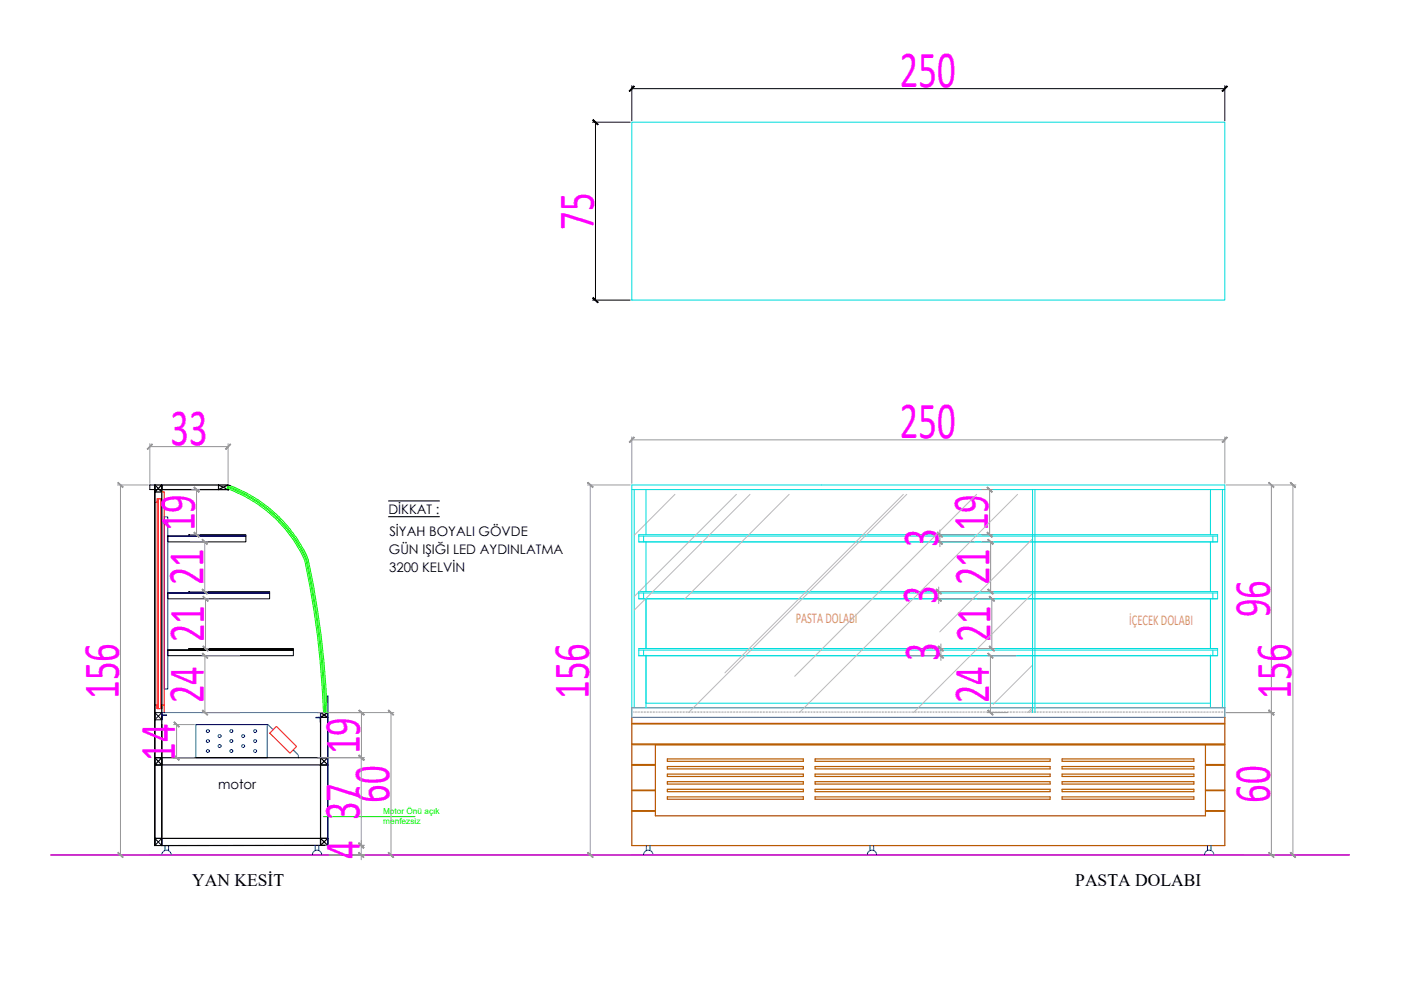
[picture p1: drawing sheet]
<svg xmlns="http://www.w3.org/2000/svg" width="297mm" height="210mm" viewBox="0 0 297 210" stroke-linecap="round" stroke-linejoin="round" font-family="sans-serif">
<!-- layer: 0 -->
<g fill="none" stroke="#000" stroke-width=".21">
<path d="M134 18.2v7.4M134 18.8h125.7M259.7 18.2v7.4M125.6 25.9h8M126.3 25.9v37.7M125.6 63.6h8M32.8 102.8h-1v1h16.6M35.6 113.7h16.5v1.2h-16.5zM35.6 113.7h16.5M40.1 113.4h12v.3h-12zM46.3 102.8v1M48.4 103.7v.3"/>
<path d="M48.4 102.8l.5 .2M82.4 106.2h10.8M82.4 109.6h10.8M35.6 137.8h26.6h-26.6M35.6 137.8h26.6v1.2h-26.6zM35.6 125.7h21.6v1.3h-21.6zM35.6 125.7h21.6M40.1 137.5h22.1v.3h-22.1zM40.1 125.4h17.1v.3h-17.1zM32.8 151.1h1.5v1.5h-1.5zM32.8 151.1l1.5 1.5M34.3 151.1l-1.5 1.5"/>
<path d="M68 151.1v11.1M69.5 151.1v11.1M32.8 177.8l1.5 1.5M34.3 177.8l-1.5 1.5h1.5v-1.5h-1.5v1.5M10.8 181.3h275.3"/>
</g>
<!-- layer: OLCULENEDIRME -->
<path d="M10.8 181.3h275.3" fill="none" stroke="#f0f" stroke-width=".25"/>
<!-- layer: PROFIL -->
<path d="M32.8 104.3v-1.5h1.5v1.5h-1.5l1.5-1.5v76.5l34.6-.1M34.3 104.3l-1.5-1.5v76.5M48.4 102.8l-2.1 1h2.1v-1h-2.1v1h-12v-1h12l2.1 1M68 152.1h1.5v8.6h-1.5zM68 151.1l1.5 1M69.5 151.1l-1.5 1h1.5v-1h-1.5v1M34.3 160.7l-1.5 1.5h1.5v-1.5h-1.5v1.5h36.7v17M34.3 162.2l-1.5-1.5h36.7l-1.5 1.5h1.5v-1.5h-1.5v18.5v-1.4h1.5v1.4h-1.5l1.5-1.4h-36.7M68 160.7l1.5 1.5v17M68 177.8l1.5 1.4" fill="none" stroke="#000" stroke-width=".25"/>
<!-- layer: 0 -->
<g fill="none" stroke="#00f" stroke-width=".21">
<path d="M34.8 109.6h.8v36.5h-.8zM35.6 113.7h16.5M35.6 125.7h21.6M34.3 151.6h1l-.9 .1v.9h-.1zM35.3 151.6h-1v-.5h33.7v1l-.5-.1M41.5 153.6h15.2v7.1h-15.2zM41.5 153.6h15.3l1.1 1.1M62.2 159l1.1 1.1v.6M66.9 152.1h1.1v1l-.1-.9zM69.5 151.1v-3.5v31.6M35 179.3v1M35.7 179.3v1"/>
<path d="M66.8 179.3v1M67.6 179.3v1M137 179.3v1M137.8 179.3v1M184.5 179.3v1M185.2 179.3v1M256 179.3v1M256.8 179.3v1M34.3 181.3a.99 .99 0 0 1 1-1 .99 .99 0 0 1 1 1M66.2 181.3a.99 .99 0 0 1 1-1 .99 .99 0 0 1 1 1M136.5 181.3a.99 .99 0 0 1 .9-1 .99 .99 0 0 1 1 1M183.9 181.3a.99 .99 0 0 1 1-1 .99 .99 0 0 1 1 1"/>
<path d="M255.4 181.3a.99 .99 0 0 1 1-1 .99 .99 0 0 1 1 1"/>
<circle cx="44.1" cy="155" r=".32"/>
<circle cx="44.1" cy="157.1" r=".32"/>
<circle cx="44.1" cy="159.2" r=".32"/>
<circle cx="46.6" cy="156.1" r=".32"/>
<circle cx="46.6" cy="158.2" r=".32"/>
<circle cx="49.1" cy="157.1" r=".32"/>
<circle cx="49.1" cy="155" r=".32"/>
<circle cx="49.1" cy="159.2" r=".32"/>
<circle cx="51.6" cy="156.1" r=".32"/>
<circle cx="51.6" cy="158.2" r=".32"/>
<circle cx="54.1" cy="155" r=".32"/>
<circle cx="54.1" cy="157.1" r=".32"/>
<circle cx="54.1" cy="159.2" r=".32"/>
</g>
<path d="M33.3 106.5v43.7v-.7h-.5h.5v.7h1h-1M33.6 105.7v44.5M34.1 105.7v44.5M34.3 105.7h-1v.8h-.5h.5v-.8h1v.8h.5h-.5M34.3 104.3h.5v46.8M34.3 149.5h.5M58.6 154l4.3 4.3-1.4 1.4-4.3-4.3z" fill="none" stroke="#f00" stroke-width=".21"/>
<path d="M34.3 106.5v43.7M48.1 103.6a28.3 28.3 0 0 1 16.5 15.2M48.2 103.3a28.9 28.9 0 0 1 16.4 14.7M48.2 103.1a29.1 29.1 0 0 1 16.6 14.8M48.3 102.8a29.4 29.4 0 0 1 16.7 15M64.6 118l.1 .2a166.5 166.5 0 0 1 4.1 32.9M64.6 118.8a182.6 182.6 0 0 1 4 32.3M64.7 117.9l.3 .8M65 117.8l.3 .8M65.1 118.7a183.4 183.4 0 0 1 4 32.4M65.3 118.6a179.2 179.2 0 0 1 4.1 32.5M68.6 173.1h19.4" fill="none" stroke="#0f0" stroke-width=".21"/>
<!-- layer: t_olcu -->
<g fill="none" stroke="#989898" stroke-width=".21">
<path d="M31.8 94.1v8.4M31.8 94.7h16.6M48.4 94.1v8.4M134 92.6v9.9M134 93.3h125.7M259.7 92.6v9.9M24.9 102.8h6.5M25.5 102.8v78.5M40.4 114.9h3.6M40.4 113.4h1.9M40.7 103.8h1.6M41.7 103.8v9.6"/>
<path d="M43.4 114.9v10.5M124.6 102.8h9M125.2 102.8v78.5M198.6 114.9h8M198.6 113.4h8M199.3 112.4v3.5M208.1 114.9h2.5M208.1 113.4h2.4M208.1 103.8h2.4M209.8 103.8v9.6M210 114.9v10.5M260 102.8h10.2"/>
<path d="M269.6 102.8v78.5M270.3 102.8h4.5M274.1 102.8v78.5M40.4 125.4h3.6M42.9 139h7.9M43.4 139v12.1M43.6 127v10.5M43.8 137.5h.4M43.8 127h.4M193.1 139h7M193.1 137.5h7M198.4 127h8.2"/>
<path d="M198.4 125.4h8.2M199 124.5v3.5M199.5 136.5v3.5M207.2 137.5h3.7M207.2 127h3.7M208.1 125.4h2.5M209.4 139h6M210 139v12.1M210.3 127v10.5M36.8 153.6h4.4M37.4 153.6v7.1M42.9 151.1h7.9"/>
<path d="M67.4 151.1h16.1M76.6 151.1v9.6M82.9 151.1v30.2M209.4 151.1h4.2M260 151.1h10.2M36.8 160.7h4.4M67.4 160.7h9.9M69.1 179.2h8.1M76.6 178.3v4M76.6 160.7v18.5M24.9 181.3h6.6M69.8 181.3h13.7"/>
<path d="M124.6 181.3h9M264 181.3h10.8"/>
</g>
<!-- layer: 0 -->
<g fill="#989898" stroke="#989898" stroke-width=".21">
<path d="M32.2 94.1l-.9 1.2 1-1zM32.2 94.1l-.9 1.2-.1-.1z"/>
<path d="M47.8 95.2l.1 .1 .9-1.2zM48.8 94.1l.1 .2-1 1z"/>
<path d="M76.1 160.2l1.1 .9-1-1zM76.1 160.2l1.1 .9-.1 .1z"/>
<path d="M76.1 150.7l1 .9h.1zM76.1 150.7l.1-.2 1 1.1z"/>
<path d="M36.9 153.2l1 1 .1-.1zM37 153l1 1.1-1.1-.9z"/>
<path d="M37 160.1l-.1 .1 1.1 .9zM36.9 160.2l1.1 .9-.1 .1z"/>
<path d="M82.3 150.7l1 .9h.2zM82.3 150.7l.1-.2 1.1 1.1z"/>
<path d="M82.3 180.8l1.2 .9-1.1-1zM82.3 180.8l1.2 .9-.2 .1z"/>
<path d="M25 102.4l1 1 .1-.1zM25.1 102.3l1 1-1.1-.9z"/>
<path d="M25.1 180.7l-.1 .1 1.1 .9zM25 180.8l1.1 .9-.1 .1z"/>
<path d="M76 160.2l1 1 .1-.1zM76 160.2l.1-.1 1 1z"/>
<path d="M76.1 178.7l-.1 .1 1.1 .9zM76 178.8l1.1 .9-.1 .1z"/>
<path d="M42.9 138.6l1 1 .1-.1zM42.9 138.6l.1-.1 1 1z"/>
<path d="M42.9 150.7l1.1 .9-1-1.1zM42.9 150.7l1.1 .9h-.1z"/>
<path d="M43.1 136.9l-.1 .2 1.1 .9zM43 137.1l1.1 .9-.1 .1z"/>
<path d="M43 126.5l1 1 .1-.1zM43 126.5l.1-.1 1 1z"/>
<path d="M42.9 124.9v.1l1.1 .9zM42.9 125l1.1 .9-.1 .1z"/>
<path d="M42.9 114.4l1 1 .1-.1zM42.9 114.4v-.1l1.1 1z"/>
<path d="M41.2 112.8l-.1 .1 1.1 .9zM41.1 112.9l1.1 .9-.1 .1z"/>
<path d="M41.1 103.4l1 1 .1-.1zM41.1 103.4l.1-.1 1 1z"/>
<path d="M76.1 178.7l-.1 .1 1.1 .9zM76 178.8l1.1 .9-.1 .1z"/>
<path d="M76 180.8l1 1 .1-.1zM76 180.8l.1-.1 1 1z"/>
<path d="M124.6 102.4l1 1 .1-.1zM124.6 102.4l.1-.1 1 1z"/>
<path d="M124.6 180.8l1.1 .9-1-1zM124.6 180.8l1.1 .9-.1 .1z"/>
<path d="M269 150.7l1 .9h.1zM269.1 150.5l1 1.1-1.1-.9z"/>
<path d="M269.1 180.7l-.1 .1 1.1 .9zM269 180.8l1.1 .9-.1 .1z"/>
<path d="M269.1 150.5l-.1 .2 1.1 .9zM269 150.7l1.1 .9h-.1z"/>
<path d="M269 102.4l1 1 .1-.1zM269 102.4l.1-.1 1 1z"/>
<path d="M273.6 102.4l1 1 .1-.1zM273.6 102.4l.1-.1 1 1z"/>
<path d="M273.6 180.8l1.1 .9-1-1zM273.6 180.8l1.1 .9-.1 .1z"/>
<path d="M134.4 92.7l-.9 1.1 1-1zM134.4 92.7l-.9 1.1-.1-.1z"/>
<path d="M259.1 93.7l.1 .1 .9-1.1zM260.1 92.7l.1 .1-1 1z"/>
<path d="M209.3 103.4l1 1 .1-.1zM209.3 103.4l.1-.1 1 1z"/>
<path d="M209.4 112.8l-.1 .1 1.1 .9zM209.3 112.9l1.1 .9-.1 .1z"/>
<path d="M198.7 114.4l1 1 .1-.1zM198.7 114.4l.1-.1 1 1z"/>
<path d="M198.8 112.8l-.1 .1 1.1 .9zM198.7 112.9l1.1 .9-.1 .1z"/>
<path d="M209.7 126.5l1 1 .1-.1zM209.7 126.5l.2-.1 .9 1z"/>
<path d="M209.9 136.9l-.2 .2 1.1 .9zM209.7 137.1l1.1 .9-.1 .1z"/>
<path d="M209.4 114.4l1.1 1 .1-.1zM209.4 114.4l.2-.1 1 1z"/>
<path d="M209.6 124.9l-.2 .1 1.2 .9zM209.4 125l1.2 .9-.1 .1z"/>
<path d="M198.6 124.9l-.1 .1 1.1 .9zM198.5 125l1.1 .9-.1 .1z"/>
<path d="M198.5 126.5l1 1 .1-.1zM198.5 126.5l.1-.1 1 1z"/>
<path d="M209.4 138.6l1.1 1v-.1zM209.4 138.6l.2-.1 .9 1z"/>
<path d="M209.4 150.7l1.1 .9-.9-1.1zM209.4 150.7l1.1 .9z"/>
<path d="M199 136.9l-.1 .2 1.1 .9zM198.9 137.1l1.1 .9-.1 .1z"/>
<path d="M198.9 138.6l1 1 .1-.1zM198.9 138.6l.1-.1 1 1z"/>
</g>
<!-- layer: t_tarama -->
<g fill="none" stroke="#bababa" stroke-width=".21">
<path d="M143.1 104.8l-8.6 8.7M156.1 104.8l-21.6 21.7M159 104.8l-24.5 24.6M167.3 104.8l-22.1 22.2M191.5 104.8l-37.8 37.9M192.2 104.8l-46.2 46.3M207.1 104.8l-38.6 38.6M215.7 104.8l-46.2 46.3M218.9 114.3l-19.7 19.7M218.9 125.8l-25.2 25.3M134 151.1h.1M134.4 151.1h.1"/>
<path d="M134.7 151.1h.1M135 151.1h.1M135.3 151.1h.1M135.7 151.1h.1M136 151.1h.1M136.3 151.1h.1M136.6 151.1h.1M136.9 151.1h.1M137.3 151.1h.1M137.6 151.1h.1M137.9 151.1h.1M138.2 151.1h.1"/>
<path d="M138.5 151.1h.1M138.8 151.1h.1M139.2 151.1h.1M139.5 151.1h.1M139.8 151.1h.1M140.1 151.1h.1M140.4 151.1h.1M140.8 151.1h.1M141.1 151.1h.1M141.4 151.1h.1M141.7 151.1h.1M142 151.1h.1"/>
<path d="M142.3 151.1h.1M142.7 151.1h.1M143 151.1h.1M143.3 151.1h.1M143.7 151.1h.1M143.9 151.1h.1M144.3 151.1h.1M144.6 151.1h.1M144.9 151.1h.1M145.2 151.1h.1M145.6 151.1h.1M145.9 151.1h.1"/>
<path d="M146.2 151.1h.1M146.5 151.1h.1M146.8 151.1h.1M147.2 151.1h.1M147.5 151.1h.1M147.8 151.1h.1M148.1 151.1h.1M148.4 151.1h.1M148.7 151.1h.1M149.1 151.1h.1M149.4 151.1h.1M149.7 151.1h.1"/>
<path d="M150 151.1h.1M150.3 151.1h.1M150.7 151.1h.1M151 151.1h.1M151.3 151.1h.1M151.6 151.1h.1M151.9 151.1h.1M152.2 151.1h.1M152.6 151.1h.1M152.9 151.1h.1M153.2 151.1h.1M153.5 151.1h.1"/>
<path d="M153.9 151.1h.1M154.2 151.1h.1M154.5 151.1h.1M154.8 151.1h.1M155.1 151.1h.1M155.5 151.1h.1M155.8 151.1h.1M156.1 151.1h.1M156.4 151.1h.1M156.7 151.1h.1M157 151.1h.1M157.4 151.1h.1"/>
<path d="M157.7 151.1h.1M158 151.1h.1M158.3 151.1h.1M158.6 151.1h.1M159 151.1h.1M159.3 151.1h.1M159.6 151.1h.1M159.9 151.1h.1M160.2 151.1h.1M160.5 151.1h.1M160.9 151.1h.1M161.2 151.1h.1"/>
<path d="M161.5 151.1h.1M161.9 151.1h.1M162.2 151.1h.1M162.5 151.1h.1M162.8 151.1h.1M163.1 151.1h.1M163.4 151.1h.1M163.8 151.1h.1M164.1 151.1h.1M164.4 151.1h.1M164.7 151.1h.1M165 151.1h.1"/>
<path d="M165.4 151.1h.1M165.7 151.1h.1M166 151.1h.1M166.3 151.1h.1M166.6 151.1h.1M166.9 151.1h.1M167.3 151.1h.1M167.6 151.1h.1M167.9 151.1h.1M168.2 151.1h.1M168.5 151.1h.1M168.9 151.1h.1"/>
<path d="M169.2 151.1h.1M169.5 151.1h.1M169.8 151.1h.1M170.2 151.1h.1M170.4 151.1h.1M170.8 151.1h.1M171.1 151.1h.1M171.4 151.1h.1M171.7 151.1h.1M172.1 151.1h.1M172.4 151.1h.1M172.7 151.1h.1"/>
<path d="M173 151.1h.1M173.3 151.1h.1M173.7 151.1h.1M174 151.1h.1M174.3 151.1h.1M174.6 151.1h.1M174.9 151.1h.1M175.2 151.1h.1M175.6 151.1h.1M175.9 151.1h.1M176.2 151.1h.1M176.5 151.1h.1"/>
<path d="M176.8 151.1h.1M177.2 151.1h.1M177.5 151.1h.1M177.8 151.1h.1M178.1 151.1h.1M178.4 151.1h.1M178.7 151.1h.1M179.1 151.1h.1M179.4 151.1h.1M179.7 151.1h.1M180.1 151.1h.1M180.4 151.1h.1"/>
<path d="M180.7 151.1h.1M181 151.1h.1M181.3 151.1h.1M181.6 151.1h.1M182 151.1h.1M182.3 151.1h.1M182.6 151.1h.1M182.9 151.1h.1M183.2 151.1h.1M183.6 151.1h.1M183.9 151.1h.1M184.2 151.1h.1"/>
<path d="M184.5 151.1h.1M184.8 151.1h.1M185.1 151.1h.1M185.5 151.1h.1M185.8 151.1h.1M186.1 151.1h.1M186.4 151.1h.1M186.7 151.1h.1M187.1 151.1h.1M187.4 151.1h.1M187.7 151.1h.1M188 151.1h.1"/>
<path d="M188.4 151.1h.1M188.7 151.1h.1M189 151.1h.1M189.3 151.1h.1M189.6 151.1h.1M189.9 151.1h.1M190.3 151.1h.1M190.6 151.1h.1M190.9 151.1h.1M191.2 151.1h.1M191.5 151.1h.1M191.9 151.1h.1"/>
<path d="M192.2 151.1h.1M192.5 151.1h.1M192.8 151.1h.1M193.1 151.1h.1M193.4 151.1h.1M193.8 151.1h.1M194.1 151.1h.1M194.4 151.1h.1M194.7 151.1h.1M195 151.1h.1M195.4 151.1h.1M195.7 151.1h.1"/>
<path d="M196 151.1h.1M196.3 151.1h.1M196.7 151.1h.1M196.9 151.1h.1M197.3 151.1h.1M197.6 151.1h.1M197.9 151.1h.1M198.3 151.1h.1M198.6 151.1h.1M198.9 151.1h.1M199.2 151.1h.1M199.5 151.1h.1"/>
<path d="M199.8 151.1h.1M200.2 151.1h.1M200.5 151.1h.1M200.8 151.1h.1M201.1 151.1h.1M201.4 151.1h.1M201.8 151.1h.1M202.1 151.1h.1M202.4 151.1h.1M202.7 151.1h.1M203 151.1h.1M203.3 151.1h.1"/>
<path d="M203.7 151.1h.1M204 151.1h.1M204.3 151.1h.1M204.6 151.1h.1M204.9 151.1h.1M205.3 151.1h.1M205.6 151.1h.1M205.9 151.1h.1M206.2 151.1h.1M206.6 151.1h.1M206.9 151.1h.1M207.2 151.1h.1"/>
<path d="M207.5 151.1h.1M207.8 151.1h.1M208.1 151.1h.1M208.5 151.1h.1M208.8 151.1h.1M209.1 151.1h.1M209.4 151.1h.1M209.7 151.1h.1M210.1 151.1h.1M210.4 151.1h.1M210.7 151.1h.1M211 151.1h.1"/>
<path d="M211.3 151.1h.1M211.6 151.1h.1M212 151.1h.1M212.3 151.1h.1M212.6 151.1h.1M213 151.1h.1M213.2 151.1h.1M213.6 151.1h.1M213.9 151.1h.1M214.2 151.1h.1M214.5 151.1h.1M214.9 151.1h.1"/>
<path d="M215.2 151.1h.1M215.5 151.1h.1M215.8 151.1h.1M216.1 151.1h.1M216.5 151.1h.1M216.8 151.1h.1M217.1 151.1h.1M217.4 151.1h.1M217.7 151.1h.1M218 151.1h.1M218.4 151.1h.1M218.7 151.1h.1"/>
<path d="M218.9 150.4l-.7 .7M218.9 141l-8.3 8.4M218.9 150l-1 1.1M219 151.1h.1M219.3 151.1h.1M219.6 151.1h.1M220 151.1h.1M220.3 151.1h.1M220.6 151.1h.1M220.9 151.1h.1M221.2 151.1h.1M221.5 151.1h.1"/>
<path d="M221.9 151.1h.1M222.2 151.1h.1M222.5 151.1h.1M222.8 151.1h.1M223.2 151.1h.1M223.5 151.1h.1M223.8 151.1h.1M224.1 151.1h.1M224.4 151.1h.1M224.8 151.1h.1M225.1 151.1h.1M225.4 151.1h.1"/>
<path d="M225.7 151.1h.1M226 151.1h.1M226.3 151.1h.1M226.7 151.1h.1M227 151.1h.1M227.3 151.1h.1M227.6 151.1h.1M227.9 151.1h.1M228.3 151.1h.1M228.6 151.1h.1M228.9 151.1h.1M229.2 151.1h.1"/>
<path d="M229.5 151.1h.1M229.8 151.1h.1M230.2 151.1h.1M230.5 151.1h.1M230.8 151.1h.1M231.2 151.1h.1M231.5 151.1h.1M231.8 151.1h.1M232.1 151.1h.1M232.4 151.1h.1M232.7 151.1h.1M233.1 151.1h.1"/>
<path d="M233.4 151.1h.1M233.7 151.1h.1M234 151.1h.1M234.3 151.1h.1M234.7 151.1h.1M235 151.1h.1M235.3 151.1h.1M235.6 151.1h.1M235.9 151.1h.1M236.2 151.1h.1M236.6 151.1h.1M236.9 151.1h.1"/>
<path d="M237.2 151.1h.1M237.5 151.1h.1M237.8 151.1h.1M238.2 151.1h.1M238.5 151.1h.1M238.8 151.1h.1M239.1 151.1h.1M239.5 151.1h.1M239.7 151.1h.1M240.1 151.1h.1M240.4 151.1h.1M240.7 151.1h.1"/>
<path d="M241 151.1h.1M241.4 151.1h.1M241.7 151.1h.1M242 151.1h.1M242.3 151.1h.1M242.6 151.1h.1M243 151.1h.1M243.3 151.1h.1M243.6 151.1h.1M243.9 151.1h.1M244.2 151.1h.1M244.5 151.1h.1"/>
<path d="M244.9 151.1h.1M245.2 151.1h.1M245.5 151.1h.1M245.8 151.1h.1M246.1 151.1h.1M246.5 151.1h.1M246.8 151.1h.1M247.1 151.1h.1M247.4 151.1h.1M247.7 151.1h.1M248 151.1h.1M248.4 151.1h.1"/>
<path d="M248.7 151.1h.1M249 151.1h.1M249.4 151.1h.1M249.7 151.1h.1M250 151.1h.1M250.3 151.1h.1M250.6 151.1h.1M250.9 151.1h.1M251.3 151.1h.1M251.6 151.1h.1M251.9 151.1h.1M252.2 151.1h.1"/>
<path d="M252.5 151.1h.1M252.9 151.1h.1M253.2 151.1h.1M253.5 151.1h.1M253.8 151.1h.1M254.1 151.1h.1M254.4 151.1h.1M254.8 151.1h.1M255.1 151.1h.1M255.4 151.1h.1M255.7 151.1h.1M256 151.1h.1"/>
<path d="M256.3 151.1h.1M256.7 151.1h.1M257 151.1h.1M257.3 151.1h.1M257.7 151.1h.1M258 151.1h.1M258.3 151.1h.1M258.6 151.1h.1M258.9 151.1h.1M259.2 151.1h.1M259.7 151.1h.1"/>
</g>
<!-- layer: t_mermer -->
<path d="M134 150.1h125.7v2h-125.7z" fill="none" stroke="#5c8ab8" stroke-width=".25"/>
<!-- layer: t_ahsap -->
<g fill="none" stroke="#b85c00" stroke-width=".25">
<path d="M134 157.9h125.7M134 152.1v27.2h125.7v-27.2M134 157.7h125.7M134 153.4h125.7M134 153.5h125.7M139 157.9v15.1h116.6v-15.1M134 172h5M134 171.9h5M134 167.6h5M134 167.5h5M134 162.3h5M134 162.1h5"/>
<path d="M141.5 160.9h28.8v.5h-28.8zM141.5 162.5h28.8v.5h-28.8zM141.5 169h28.8v.5h-28.8zM141.5 164.1h28.8v.5h-28.8zM141.5 165.7h28.8v.5h-28.8zM141.5 167.3h28.8v.6h-28.8zM172.8 160.9h49.8v.5h-49.8zM172.8 162.5h49.8v.5h-49.8zM172.8 169h49.8v.5h-49.8zM172.8 164.1h49.8v.5h-49.8zM172.8 165.7h49.8v.5h-49.8zM172.8 167.3h49.8v.6h-49.8z"/>
<path d="M225.2 160.9h27.9v.5h-27.9zM225.2 162.5h27.9v.5h-27.9zM225.2 169h27.9v.5h-27.9zM225.2 164.1h27.9v.5h-27.9zM225.2 165.7h27.9v.5h-27.9zM225.2 167.3h27.9v.6h-27.9zM255.6 172h4.1M255.6 171.9h4.1M255.6 167.6h4.1M255.6 167.5h4.1M255.6 162.3h4.1M255.6 162.1h4.1"/>
</g>
<!-- layer: t_cam -->
<g fill="none" stroke="#0dd" stroke-width=".21">
<path d="M134 25.9h125.7v37.7h-125.7zM134 103.8h125.7M134.5 103.8v46.3M135.4 113.4h122.8v1.5h-122.8zM135.4 113.7h122.8M135.4 114.9h122.8M136.5 113.7v1.2M137 103.8v9.6M137 114.9v10.5M218.9 103.8v47.3M219.4 103.8v47.3M256.6 103.8v9.6"/>
<path d="M256.6 114.9v10.5M257.1 113.7v1.2M259.2 103.8v46.3M135.4 125.4h122.8v1.6h-122.8zM135.4 137.5h122.8v1.5h-122.8zM135.4 125.7h122.8M135.4 127h122.8M135.4 137.8h122.8M135.4 139h122.8M136.5 125.7v1.3M136.5 137.8v1.2M137 127v10.5"/>
<path d="M137 138.9v11.2M256.6 127v10.5M256.6 138.9v11.2M257.1 125.7v1.3M257.1 137.8v1.2M134 150.1v-47.3h125.7v47.3M137 149.1h119.6"/>
</g>
<!-- layer: 0 -->
<g fill="#000" stroke="#000" stroke-width=".21">
<path d="M134.4 18.2l-.9 1.1 1-.9zM134.4 18.2l-.9 1.1h-.1z"/>
<path d="M259.1 19.3h.1l.9-1.1zM260.1 18.2l.1 .2-1 .9z"/>
<path d="M125.7 25.5l1 1 .1-.1zM125.8 25.4l1 1-1.1-.9z"/>
<path d="M125.8 63.1l-.1 .1 1.1 .9zM125.7 63.2l1.1 .9-.1 .1z"/>
</g>
<g font-size="11.1" fill="#f0f">
<text x="190.8" y="18.5">250</text>
<text x="125.9" y="48.7" transform="rotate(-90 125.9 48.7)">75</text>
<text x="36.2" y="94.4">33</text>
<text x="190.8" y="92.9">250</text>
<text x="41.3" y="112.6" transform="rotate(-90 41.3 112.6)">19</text>
<text x="209.5" y="112.6" transform="rotate(-90 209.5 112.6)">19</text>
<text x="198.9" y="116.1" transform="rotate(-90 198.9 116.1)">3</text>
<text x="43.2" y="124.1" transform="rotate(-90 43.2 124.1)">21</text>
<text x="209.8" y="124.1" transform="rotate(-90 209.8 124.1)">21</text>
<text x="198.7" y="128.1" transform="rotate(-90 198.7 128.1)">3</text>
<text x="269.2" y="130.9" transform="rotate(-90 269.2 130.9)">96</text>
<text x="43.3" y="136.2" transform="rotate(-90 43.3 136.2)">21</text>
<text x="210" y="136.2" transform="rotate(-90 210 136.2)">21</text>
<text x="199.1" y="140.2" transform="rotate(-90 199.1 140.2)">3</text>
<text x="25.2" y="148.1" transform="rotate(-90 25.2 148.1)">156</text>
<text x="43.2" y="149.1" transform="rotate(-90 43.2 149.1)">24</text>
<text x="124.8" y="148.1" transform="rotate(-90 124.8 148.1)">156</text>
<text x="209.7" y="149.1" transform="rotate(-90 209.7 149.1)">24</text>
<text x="273.8" y="148.1" transform="rotate(-90 273.8 148.1)">156</text>
<text x="37.1" y="161.3" transform="rotate(-90 37.1 161.3)">14</text>
<text x="76.3" y="159.9" transform="rotate(-90 76.3 159.9)">19</text>
<text x="76.2" y="173.9" transform="rotate(-90 76.2 173.9)">37</text>
<text x="82.5" y="170.2" transform="rotate(-90 82.5 170.2)">60</text>
<text x="269.2" y="170.2" transform="rotate(-90 269.2 170.2)">60</text>
<text x="76.3" y="182.2" transform="rotate(-90 76.3 182.2)">4</text>
</g>
<g font-size="3.7">
<text x="40.7" y="187.8">YAN KESİT</text>
<text x="228" y="187.8">PASTA DOLABI</text>
</g>
<g font-size="3.2" fill="#dd8a6e">
<text x="168.7" y="132">PASTA DOLABI</text>
<text x="239.4" y="132.5">İÇECEK DOLABI</text>
</g>
<g font-size="2.8">
<text x="82.4" y="108.9">DİKKAT :</text>
<text x="82.6" y="113.6">SİYAH BOYALI GÖVDE</text>
<text x="82.4" y="117.5">GÜN IŞIĞI LED AYDINLATMA</text>
<text x="82.5" y="121.3">3200 KELVİN</text>
<text x="46.2" y="167.3">motor</text>
</g>
<g font-size="1.8" fill="#0f0">
<text x="81.2" y="172.5">Motor Önü açık</text>
<text x="81.3" y="174.6">menfezsiz</text>
</g>
</svg>
